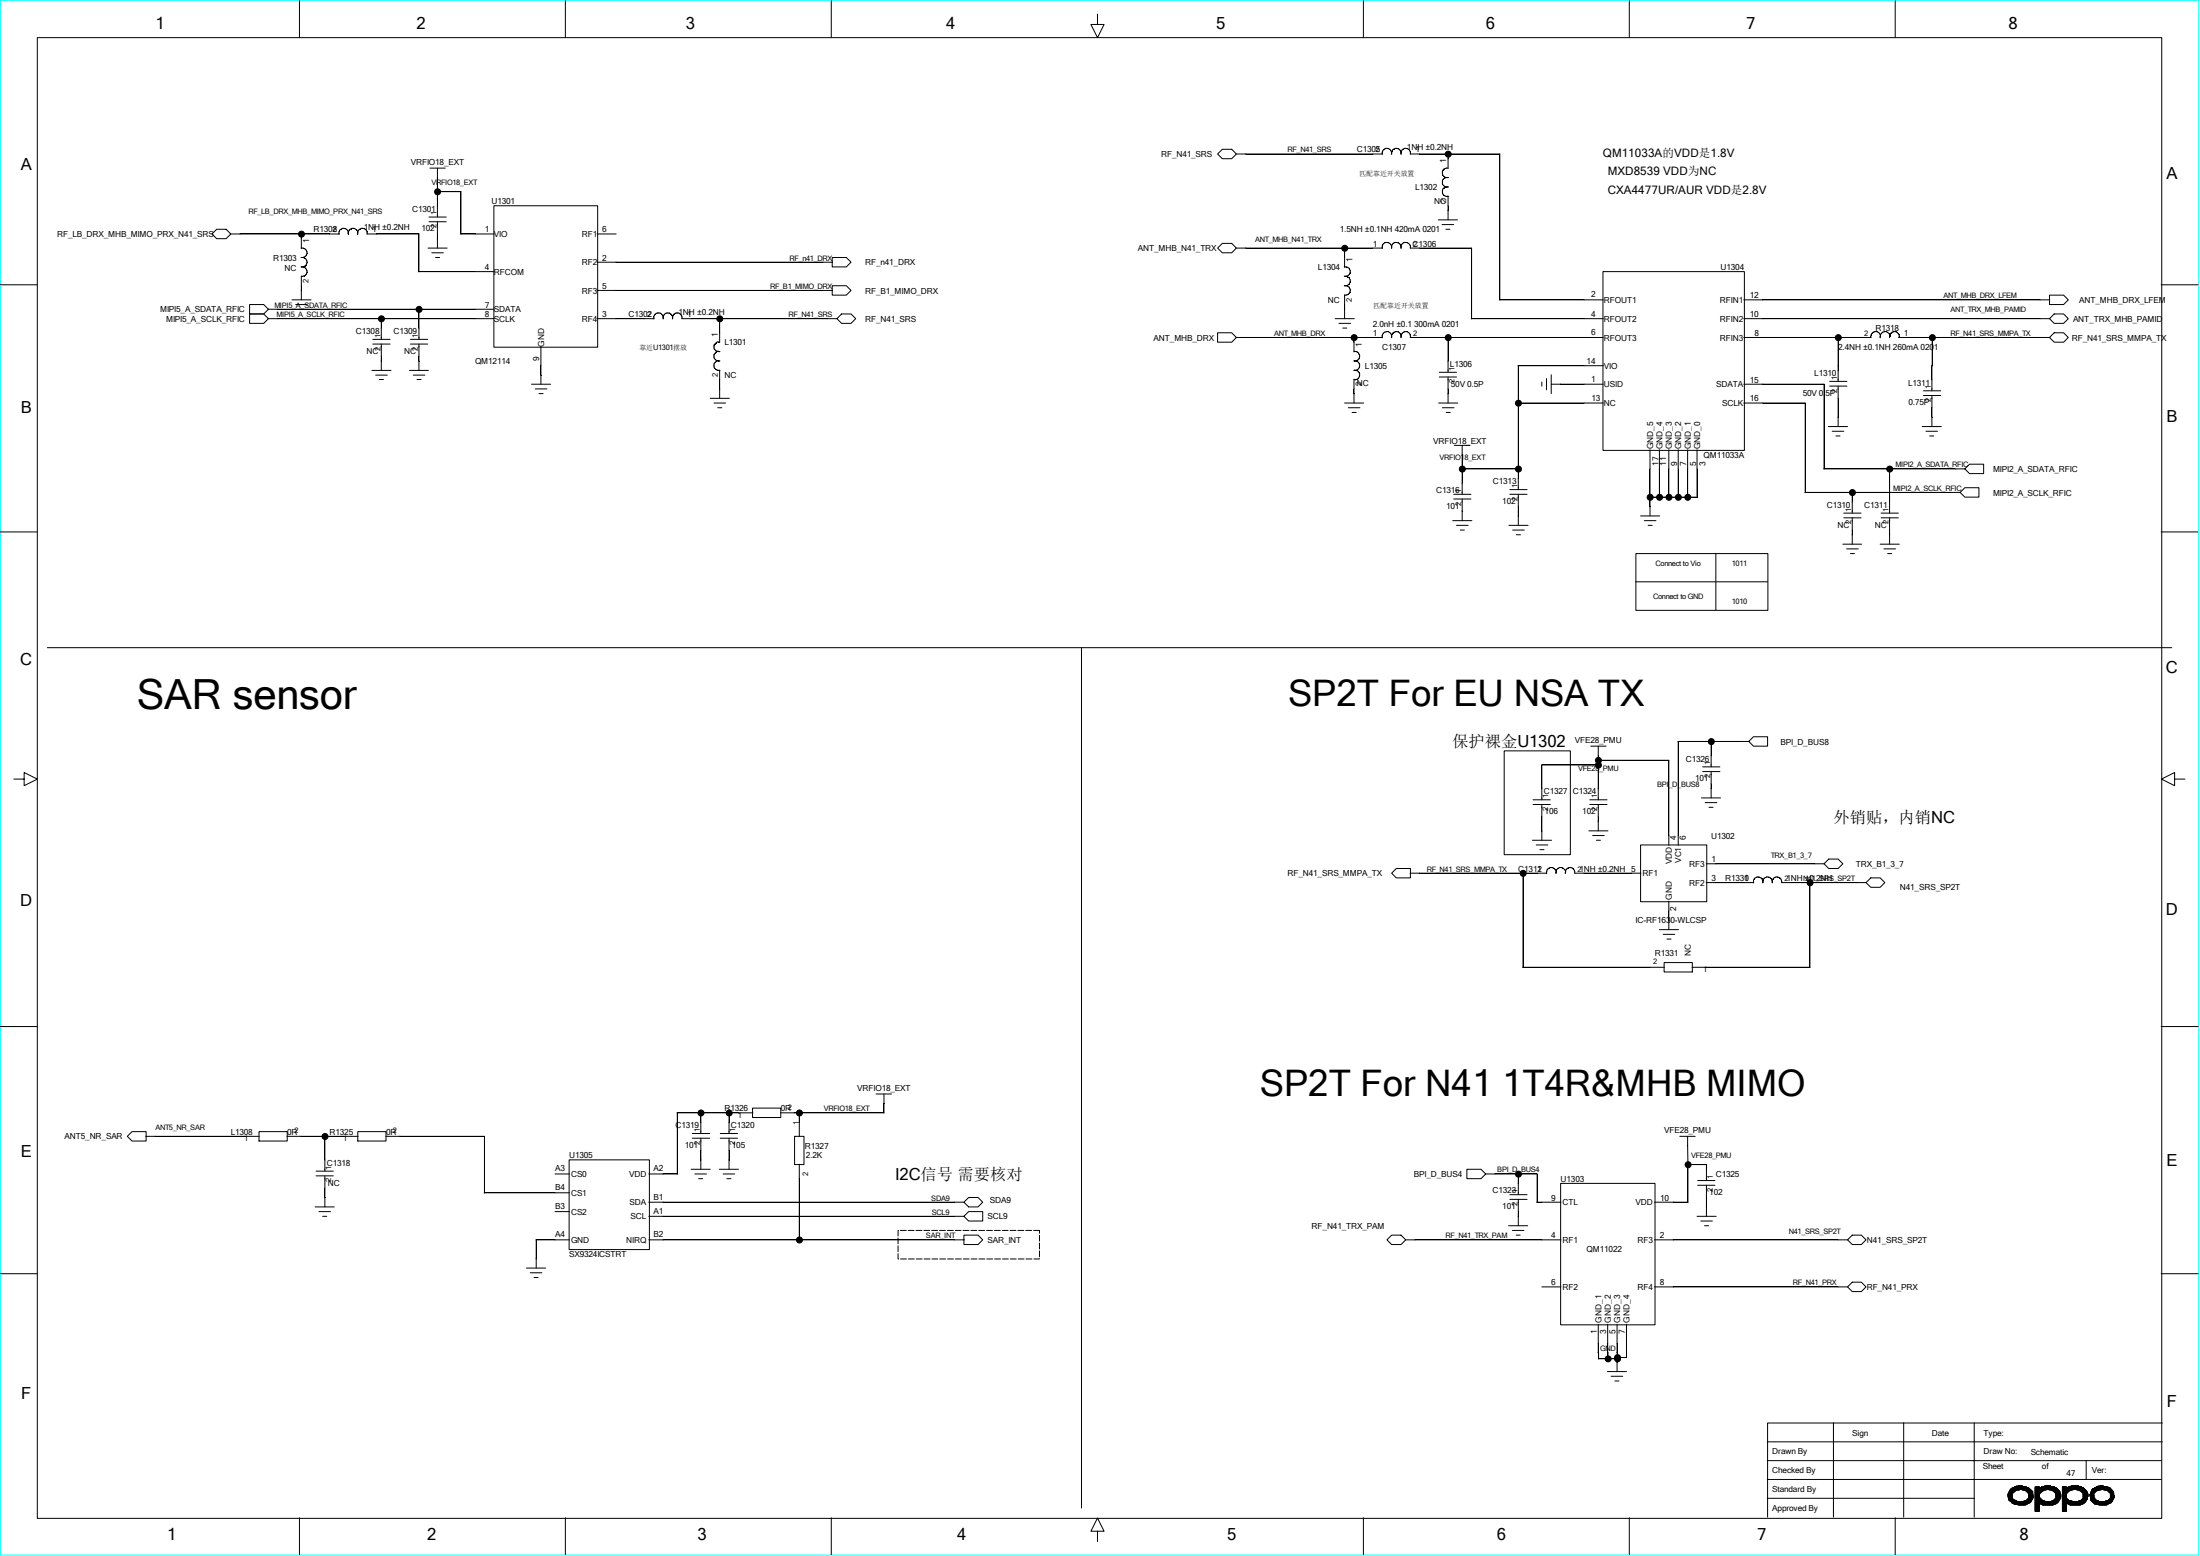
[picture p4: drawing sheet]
<svg xmlns="http://www.w3.org/2000/svg" width="297mm" height="210mm" viewBox="0 0 297 210" stroke-linecap="round" stroke-linejoin="round" font-family="sans-serif">
<path d="M.1 0h296.7v209.9h-296.7z" fill="none" stroke="#0ff" stroke-width=".14"/>
<g fill="none" stroke="#000" stroke-width=".14">
<path d="M5 5.1h286.8v199.8h-286.8zM40.4 .1v5M76.3 .1v5M112.2 .1v5M148.2 1.9v1.4h.9l-.9 1.8-.9-1.8h.9M184.1 .1v5M220 .1v5M255.9 .1v5M0 38.4h5M29.3 30.9h1.2l.7 .7-.7 .6h-1.2l-.7-.6zM31.1 31.6h14.7M40.6 34.8h.3l.4 .1 .1 .4"/>
<path d="M40.6 33.5h.3l.4 .2 .1 .3M40.6 36h.3l.4 .2 .1 .3M40.7 31.6v1.9M40.7 37.3v3.2M40.7 37.3h.2M41.4 34v.2a.64 .64 0 0 1-.5 .6M41.4 35.2v.2a.64 .64 0 0 1-.5 .6M41.4 36.5v.2a.64 .64 0 0 1-.5 .6M46.2 30.8l.4 .1a.62 .62 0 0 1 .4 .5M46.3 30.8a.67 .67 0 0 0-.5 .8M47.5 30.8l.4 .1a.62 .62 0 0 1 .4 .5M47.5 30.8a.65 .65 0 0 0-.5 .8v-.2"/>
<path d="M48.8 30.8l.3 .1a.62 .62 0 0 1 .5 .5M48.8 30.8a.65 .65 0 0 0-.5 .8v-.2M49.5 31.6h7.1v5.1M49.6 31.4v.2M56.5 36.7h10.2M57.8 33.5h2.6M57.9 29.9h2.3M57.9 29.3h2.3M58 22.7h2.1M58.3 34.1h1.6M58.8 34.8h.6M59 25.9h3.2v5.7"/>
<path d="M59.1 22.7v6.6M59.1 29.9v3.6M62.2 31.6h4.5M66.7 27.8h14v19.1h-14zM80.6 31.6h2.6M80.6 39.2h31.8M80.6 35.4h31.8M112.4 38.6h1.9l.6 .6-.6 .6h-1.9zM112.4 34.8h1.9l.6 .6-.6 .6h-1.9zM165 32.9h1.3l.6 .6-.6 .6h-1.3l-.6-.6zM165 20.2h1.3l.6 .6-.6 .6h-1.3l-.6-.6zM166.9 33.5h19.7"/>
<path d="M166.9 20.8h19.7M181.5 36a.72 .72 0 0 1 .8 .5M181.5 37.3a.72 .72 0 0 1 .8 .5M181.5 38.6a.72 .72 0 0 1 .8 .5M181.5 33.5v2.6M181.5 39.8v3.2M181.5 39.8h.2M182.3 36.5v.2a.64 .64 0 0 1-.6 .6M182.3 37.8v.2a.64 .64 0 0 1-.6 .6M182.3 39v.2a.64 .64 0 0 1-.6 .6M187.1 20h.2a.64 .64 0 0 1 .6 .6M187.1 32.7l.4 .1a.62 .62 0 0 1 .4 .5"/>
<path d="M187.1 20l-.3 .2-.2 .3v.3M187.1 32.7a.64 .64 0 0 0-.5 .8M188.3 20h.3a.64 .64 0 0 1 .5 .6M188.3 32.7l.4 .1a.62 .62 0 0 1 .4 .5M188.4 20l-.4 .2-.1 .3v.3M188.4 32.7a.64 .64 0 0 0-.5 .8M189.6 20h.2a.64 .64 0 0 1 .6 .6M189.6 32.7l.4 .1a.62 .62 0 0 1 .4 .5M189.7 20l-.4 .2-.2 .3v.3M189.7 32.7a.64 .64 0 0 0-.6 .8M190.4 33.5h8.3v9.6M190.4 20.8h12.1v19.7"/>
<path d="M190.4 20.6v.2M190.4 33.3v.2M194.2 29.7h2.6M194.7 30.3h1.6M194.7 23.5a.64 .64 0 0 0 .8 .5M194.7 24.7a.64 .64 0 0 0 .8 .5M194.7 26a.64 .64 0 0 0 .8 .5M195.2 30.9h.5M195.2 22.7h.3M195.3 22.7a.62 .62 0 0 0-.6 .4v.4M195.3 24a.62 .62 0 0 0-.6 .4v.4M195.3 25.2a.62 .62 0 0 0-.6 .5v.3"/>
<path d="M195.5 20.8v1.9M195.5 26.5v3.2M216.4 36.7h19.1v24.1h-19.1zM276.7 39.8h1.9l.6 .7-.6 .6h-1.9zM291.8 38.4h5M33.7 42.4h1.9l.6 .6-.6 .6h-1.9zM33.7 41.1h1.9l.6 .6-.6 .7h-1.9zM36.2 41.7h30.5M36.2 43h30.5M39.4 40.5h2.6M39.9 41.1h1.6M50.2 50h2.6"/>
<path d="M50.3 46.4h2.4M50.3 45.8h2.4M50.7 50.6h1.6M51.2 51.2h.6M51.5 43v2.8M51.5 46.4v3.6M55.3 50h2.5M55.4 46.4h2.3M55.4 45.8h2.3M55.8 50.6h1.6M56.3 51.2h.6M56.6 41.7v4.1"/>
<path d="M56.6 46.4v3.6M71.8 51.9h2.5M72.3 52.5h1.5M72.8 53.1h.5M73 46.8v5.1M80.6 43h7.7M88.7 42.2a.68 .68 0 0 1 .8 .6M88.8 42.2a.64 .64 0 0 0-.5 .9M90 42.2a.68 .68 0 0 1 .8 .6M90 42.2a.64 .64 0 0 0-.5 .9M91.3 42.2a.68 .68 0 0 1 .8 .6M91.3 42.2a.64 .64 0 0 0-.5 .9"/>
<path d="M92 43h21M92.1 42.8v.2M95.9 53.8h2.6M96.4 46.9a.67 .67 0 0 0 .8 .6M96.4 48.2a.67 .67 0 0 0 .8 .5M96.4 49.5a.67 .67 0 0 0 .8 .5M96.4 54.4h1.6M96.9 55h.6M97.2 43v3.2M97.2 50v3.8M97.2 46.2h-.4l-.4 .4v.4M97.2 47.5a.6 .6 0 0 0-.8 .3v.5"/>
<path d="M97.2 48.7a.6 .6 0 0 0-.8 .4v.4M113.6 42.4h1.3l.6 .6-.6 .6h-1.3l-.6-.6zM164.4 44.9h1.9l.6 .7-.6 .6h-1.9zM166.9 45.6h19.7M180.3 43h2.5M180.8 43.6h1.5M181.3 44.3h.5M181.5 54.4h2.6M182 55h1.6M182.5 55.7h.6M182.8 45.6v1.9M182.8 51.2v3.2"/>
<path d="M182.8 47.5h.4l.4 .5M183 48.7h-.2a.62 .62 0 0 1 .8 .5M183 50h-.2a.62 .62 0 0 1 .8 .5M183.6 47.9v.2a.64 .64 0 0 1-.6 .6M183.6 49.1a.68 .68 0 0 1-.6 .9M183.6 50.4a.64 .64 0 0 1-.8 .8M187.9 45.3a.65 .65 0 0 0-.8-.5 .65 .65 0 0 0-.5 .8M189.1 45.3a.65 .65 0 0 0-.7-.5 .65 .65 0 0 0-.5 .8M190.4 45.6h26.1M190.4 45.3v.3M190.4 45.3a.65 .65 0 0 0-.8-.5 .65 .65 0 0 0-.5 .8M194.2 54.4h2.6"/>
<path d="M194.3 50.9h2.3M194.3 50.2h2.3M194.7 55h1.6M195.2 55.7h.6M195.5 45.6v4.6M195.5 50.9v3.5M198.6 43h17.9M202.4 40.5h14.1M204.9 54.4h11.6M204.9 49.4h11.6M205 49.4v16.7M208.2 51.6v.5"/>
<path d="M208.8 51.1v1.5M209.4 51.9h7.1M209.4 50.6v2.5M235.4 40.5h41.3M235.4 43h41.3M235.4 51.9h10.9v11.4M235.4 54.4h8.3v12.1M235.4 45.6h17.2M246.8 57.6h2.6M247 52.1h2.3M247 51.5h2.3M247.4 58.2h1.5"/>
<path d="M247.9 58.8h.5M248.2 45.6v5.9M248.2 52.1v5.5M253.8 45.6a.66 .66 0 0 0-.6-.9 .66 .66 0 0 0-.6 .9M255.1 45.6a.66 .66 0 0 0-.7-.9 .66 .66 0 0 0-.6 .9M256.3 45.6h20.4M256.4 45.6a.66 .66 0 0 0-.7-.9 .66 .66 0 0 0-.6 .9M259.5 57.6h2.6M259.7 53.4h2.3M259.7 52.7h2.3M260 58.2h1.6M260.5 58.8h.6"/>
<path d="M260.8 49.4h.1M260.8 49.4v3.3M260.8 53.4v4.2M260.9 45.6v3.8M276.7 45.6l.6-.7h1.3l.6 .7-.6 .6h-1.3zM276.7 43l.6-.6h1.3l.6 .6-.6 .6h-1.3zM0 71.8h5M196.1 70.3h2.6M196.3 66.7h2.3M196.3 67.4h2.3M196.3 60.1h2.1M196.6 70.9h1.6"/>
<path d="M197.1 71.5h.6M197.4 63.3h7.6M197.4 60.1v6.6M197.4 67.4v2.9M203.7 70.9h2.6M203.8 66.7h2.4M203.8 66.1h2.4M204.2 71.5h1.6M204.7 72.2h.6M205 66.7v4.2M220.8 78.5h17.8M220.9 74.7h17.8v7.7h-17.8z"/>
<path d="M221.5 69.6h2.6M222 70.3h1.6M222.5 70.9h.6M222.7 67.1h6.4M222.8 60.7v8.9M224 60.7v6.4M225.3 60.7v6.4M226.6 60.7v6.4M227.8 60.7v6.4M229.1 60.7v6.4M231.6 74.7v7.6M243.7 66.5h21"/>
<path d="M246.2 63.3h19.1M248.8 73.4h2.5M248.9 69.9h2.3M248.9 69.3h2.3M249.3 74.1h1.6M249.8 74.7h.6M250.1 66.5v2.8M250.1 69.9v3.5M253.8 73.4h2.6M254 69.9h2.3M254 69.3h2.3M254.3 74.1h1.6"/>
<path d="M254.8 74.7h.6M255.1 63.3v6M255.1 69.9v3.5M264.6 66.5l.7-.7h1.9v1.3h-1.9zM265.3 63.3l.6-.6h1.9v1.2h-1.9zM291.8 71.8h5M6.4 87.4h286.8M146 87.4v116.1M236.7 99.4h1.9v1.3h-1.9l-.6-.6zM1.9 105.2h1.4v-.9l1.7 .9-1.7 .8v-.8M188.5 117.2h1.9v1.3h-1.9l-.6-.6zM190.4 117.9h18.4"/>
<path d="M203.1 101.3h8.9v14.1h-8.9zM205.6 117.9v12.7M206.9 113.4h2.6M207 108.6h2.3M207 107.9h2.3M207.4 114h1.6M207.9 114.7h.5M208.1 103.3h7.7M208.2 103.3v4.6M208.2 108.6v4.8M209.3 117.1a.67 .67 0 0 1 .8 .8M209.3 117.1l-.2 .1a.61 .61 0 0 0-.3 .7"/>
<path d="M210.5 117.1a.67 .67 0 0 1 .8 .8M210.6 117.1l-.2 .1a.61 .61 0 0 0-.3 .7M211.8 117.1a.67 .67 0 0 1 .8 .6M211.8 117.1l-.1 .1a.61 .61 0 0 0-.4 .7M212.6 117.9h8.9M212.6 117.6v.3M214.5 112.1h2.6M214.6 108.6h2.4M214.6 107.9h2.4M214.8 100.7h2M215 112.8h1.6M215.5 113.4h.6"/>
<path d="M215.7 102.6h9.6v11.5M215.8 100.7v7.2M215.8 108.6v3.5M221.5 114h8.9v7.7h-8.9zM226.5 100.1h9.6M226.6 100.1v14M229.7 107.7h2.6M229.9 104.1h2.3M229.9 103.5h2.3M230.2 108.3h1.6M230.3 119.1h6.5M230.3 116.6h16"/>
<path d="M230.7 109h.6M231 100.1v3.4M231 104.1v3.6M237.2 118.4h.2a.64 .64 0 0 1 .6 .6M237.2 118.4a.67 .67 0 0 0-.5 .8M238.5 118.4h.2a.64 .64 0 0 1 .6 .6M238.5 118.4a.67 .67 0 0 0-.5 .8M239.7 118.4h.2a.64 .64 0 0 1 .6 .6M239.8 118.4a.67 .67 0 0 0-.5 .8M240.5 119.1h11.5M240.5 118.9v.2M244.3 119.1v11.5"/>
<path d="M246.9 116h1.3l.6 .6-.6 .6h-1.3l-.6-.6zM251.9 119.1l.7-.6h1.2l.7 .6-.7 .7h-1.2zM293.6 105.2v-.9l-1.8 .9 1.8 .8v-.8h1.4M0 138.6h5M205.6 130.6h19.1M224 125.5h2.6M224.5 126.1h1.6M224.7 129.9h3.8v1.3h-3.8zM225 126.7h.6M225.3 121.6v3.9M228.4 130.6h15.9M291.8 138.6h5"/>
<path d="M17.2 153.4l.6-.7h1.9v1.3h-1.9zM19.7 153.4h15.3M35 152.7h3.8v1.3h-3.8zM38.7 153.4h9.6M42.7 158.7h2.3M42.7 158.1h2.3M43.9 153.4v4.7M43.9 158.7v4.2M48.3 152.7h3.8v1.3h-3.8zM52.1 153.4h13.3v7.6M74.9 158.5h2M76.8 156.5h10.9v12.2h-10.9z"/>
<path d="M87.6 158.5h3.8M91.4 150.2h10.2M91.4 150.2v8.3M93.3 157.8h2.6M93.5 153.6h2.3M93.5 153h2.3M93.8 158.5h1.6M94.3 159.1h.6M94.6 150.2v2.8M94.6 153.6v4.2M97.1 157.8h2.6M97.2 153.6h2.4"/>
<path d="M97.2 153h2.4M97.6 158.5h1.6M98.1 159.1h.6M98.4 150.2v2.8M98.4 153.6v4.2M101.6 149.6h3.8v1.2h-3.8zM105.4 150.2h13.9M107.3 153.4h1.2v3.8h-1.2zM107.9 150.2v3.2M107.9 157.1v10.3M118.3 147.7h2.1M119.3 147.7v2.5"/>
<path d="M198 157.8h1.9l.7 .7-.7 .6h-1.9zM200.5 158.5h7v3.8M205 158.5v2.7M210.7 159.7h12.7v19.1h-12.7zM226.8 153.4h2.1M227.8 153.4v3.8h2.6v2.1M227.8 154.6l.1 7.7M229.2 160h2.3M229.2 159.3h2.3M230.4 160v4.2M0 171.9h5M42.5 162.9h2.6"/>
<path d="M43.1 163.5h1.5M43.6 164.2h.5M65.4 161h11.5M71.1 171.2h2.6M71.6 171.8h1.6M72.1 172.4h.5M72.3 167.3h4.6M72.4 167.3v3.9M74.9 163.5h2M87.6 162.3h42.6M87.6 164.2h42.6M87.6 167.3h42.6"/>
<path d="M130.1 164.2l.7-.7h1.9v1.3h-1.9zM130.1 166.7h1.9l.7 .6-.7 .7h-1.9zM130.8 161.6h1.2l.7 .7-.7 .6h-1.2l-.7-.6zM187.2 167.3l.7-.6h1.2l.7 .6-.7 .7h-1.2zM189.7 167.3h21M203.7 165.4h2.5M203.8 161.9h2.4M203.8 161.2h2.4M204.2 166.1h1.5M204.7 166.7h.5M205 161.9v3.5M207.5 162.3h3.2"/>
<path d="M208.2 173.7h2.5M215.8 178.7v3.9M217 178.7v3.9M218.3 178.7v3.9M219.6 178.7v4.6M223.4 162.3h4.5M223.4 167.3h26.1M223.4 173.7h26.1M229.1 164.2h2.6M229.6 164.8h1.6M230.1 165.4h.6M249.4 173.7l.7-.6h1.2l.6 .6-.6 .6h-1.2z"/>
<path d="M249.4 167.3l.7-.6h1.2l.6 .6-.6 .7h-1.2zM291.8 171.9h5M215.7 182.6h.1v.8M215.8 183.4h2.6M217 185.1h2.6M217 182.6h.1v.8M217.5 185.8h1.6M218 186.4h.6M218.3 182.6h.1v1.3M218.3 183.9h.1M218.3 183.8v1.3M218.3 183.2h1.3"/>
<path d="M238.6 194.6h53.3M238.6 199.7h53.2M238.6 197.1h53.2M247.5 192v12.8M257 192v12.8M266.5 192v12.8M281.6 197.1v2.6M291.9 192.1h-53.3v12.7M40.4 204.9v4.9M76.3 204.9v4.9M112.2 204.9v4.9M148.2 206.7h.9l-.9-1.8-.9 1.8h.9v1.4"/>
<path d="M184.1 204.9v4.9M220 204.9v4.9M238.6 202.2h27.9M255.9 204.9v4.9M271.1 201.6h.6M271.1 201.7h.5M271.1 201.8h.5M271.1 202h.5M271.1 202.1h.5M271.2 202.2h.4M271.2 201.3h.8M271.2 202.4h.7"/>
<path d="M271.2 202.5h.8M271.2 201.5v1M271.2 201.4v.8M271.3 202.6h.8M271.4 201.2v1.4h.6v.4v-.6M271.4 201.2v1.3M271.4 201h2.5M271.5 201v1.6v-1.5v.1M271.5 202.2v.4h.7M271.5 201a2.22 2.22 0 0 1 2.9 .3l.1 .8a1.54 1.54 0 0 1-1.7 1l-.9-.1-.7-.5-.1-.8zM271.6 201.6l.5-.4 .7-.2 .7 .2 .4 .4v.6a1.54 1.54 0 0 1-2.3 0zM271.6 200.9v1.8"/>
<path d="M271.6 200.8h2.2M271.7 200.8v.7M271.7 202.3v.6M271.9 202.5v.5h1.9M271.9 200.8v.7h-.7M272 200.7v.5M272 200.7h1.4M272.1 200.7v.5h-.8M272.1 202.6v.4M272.2 200.7v.4M272.2 202.6v.4M272.2 200.6h.8"/>
<path d="M272.4 200.7v.4M272.4 202.7v.4M272.5 203.1h1M272.5 200.5v.6M272.5 202.7v.4M272.6 200.5v.6h-1.3M272.6 202.7v.4M272.8 200.5v.5M272.8 202.7v.4M272.9 200.5v.5M272.9 202.7v.4M273 200.5v.6h1.2"/>
<path d="M273 202.7v.4M273.1 200.7v.4M273.1 202.7v.4M273.3 200.7v.4M273.3 202.6v.5M273.3 202.6h1M273.4 200.7v.4M273.4 202.6v.5M273.4 201.2h.9M273.5 202.6v.4v-.4M273.5 200.7v.5M273.6 201.3h.8"/>
<path d="M273.6 200.8v.5M273.6 202.4v.6h-1.5M273.7 201.5h.7M273.8 200.8v.7M273.8 202.3v.6M273.9 202.2h.5M273.9 201.6h.5M273.9 201.7h.5M273.9 201.8h.6M273.9 202h.6M273.9 202.1h.6M273.9 200.8v.8"/>
<path d="M273.9 202.2v.7M274 200.9v2h-2.4M274.2 201v1.7h-2.6M274.3 201.2v1.3h-.7M274.4 201.3v1.1h-.7M274.7 202.2h.7M274.7 201h3M274.7 201.2h1.2M274.7 201.6h.6M274.7 201.7h.6M274.7 201.8h.6M274.7 202h.6"/>
<path d="M274.7 202.1h.6M274.7 202.4h.8M274.7 202.5h1M274.7 202.6h1.1M274.7 203h.6M274.7 203.1h.6M274.7 200.8h2.9M274.7 200.7h.6M274.7 203.2h.6M274.7 203.4h.6M274.7 203.5h.6M274.7 203.6h.6"/>
<path d="M274.7 203.8h.6M274.7 203.9h.6M274.8 200.7h.5v.3v-.2l.9-.2h.6l.3 .1a1.21 1.21 0 0 1 1 .9 1.21 1.21 0 0 1-.4 1.3 2.25 2.25 0 0 1-1.4 .2 .83 .83 0 0 1-.9-.2h-.1v1.1h-.5zM274.8 200.7v3.3M274.9 200.7v3.3M275 200.7v3.3M275.2 200.7v3.3M275.3 200.7v3.3h-.6M275.3 201.6l.5-.4 .6-.2 .8 .2 .4 .4v.6a1.54 1.54 0 0 1-2.3 0zM275.4 200.8v.8M275.4 202.2v.7M275.5 203h2.1"/>
<path d="M275.5 200.8v.7h-.8M275.5 202.3v.7M275.6 200.7h1.7M275.7 200.7v.6h-1M275.7 202.4v.6M275.8 200.7v.5M275.8 202.6v.5M275.9 200.7v.4M275.9 202.6v.5M276.1 200.5v.6M276.1 202.6v.5M276.1 200.6h.7"/>
<path d="M276.2 200.5v.6h-1.5M276.2 202.7v.4M276.3 200.5v.6M276.3 202.7v.4M276.4 200.5v.5M276.4 202.7v.4M276.6 200.5v.6M276.6 202.7v.4M276.6 201.1h1.2M276.7 200.5v.6M276.7 202.7v.4M276.8 200.5v.6"/>
<path d="M276.8 202.7v.4M276.9 200.7v.4M276.9 202.6v.5M277 201.2h1M277 202.6h.8M277.1 200.7v.4M277.1 202.6v.5M277.2 200.7v.5M277.2 202.6v.5h-1.4M277.3 201.3h.8M277.3 202.5h.7M277.3 200.7v.6"/>
<path d="M277.3 202.4v.6M277.4 201.5h.7M277.5 200.8v.7M277.5 202.3v.7M277.5 202.2h.7M277.5 201.6h.6M277.5 201.7h.7M277.5 201.8h.7M277.5 202.1h.7M277.6 200.8v.8M277.6 202.2v.7M277.7 200.9v2h-3"/>
<path d="M277.8 201v1.7h-3.1M278 201.2v1.4M278.1 201.3v1.1h-.7M278.2 201.8v.2h-.7M278.4 202.2h.6M278.4 201h3M278.4 201.2h1.1M278.4 201.6h.6M278.4 201.7h.6M278.4 201.8h.6M278.4 202h.6M278.4 202.1h.6"/>
<path d="M278.4 202.4h.7M278.4 202.5h.8M278.4 202.6h1.1M278.4 203h.6M278.4 203.1h.6M278.4 200.8h2.9M278.4 200.7h.6M278.4 203.2h.6M278.4 203.4h.6M278.4 203.5h.6M278.4 203.6h.6M278.4 203.8h.6"/>
<path d="M278.4 203.9h.6M278.5 200.7h.5v.3v-.2h.1a2.02 2.02 0 0 1 2.4 .3l.1 .2a.49 .49 0 0 1 .2 .8 1.18 1.18 0 0 1-1.6 1h-.2a.83 .83 0 0 1-.9-.2h-.1v1.1h-.5zM278.5 200.7v3.3M278.6 200.7v3.3M278.7 200.7v3.3M278.8 200.7v3.3M279 200.7v3.3h-.6M279.1 200.8v.7h-.7M279.1 202.3v.6M279.2 203h2.1M279.2 200.7v.6h-.8M279.2 202.4v.6"/>
<path d="M279.3 200.7h1.7M279.4 200.7v.5M279.4 202.6v.4M279.4 201.2l.7-.2 .8 .2 .4 .4v.6a1.54 1.54 0 0 1-2.3 0v-.6zM279.5 200.7v.4M279.5 202.6v.5M279.6 200.5v.6M279.6 202.6v.5M279.7 200.5v.6h-1.3M279.7 202.6v.5M279.9 200.5v.6M279.9 202.7v.4"/>
<path d="M280 200.5v.5M280 202.7v.4M280.1 200.5v.5M280.1 202.7v.4M280.2 200.5v.5M280.2 202.7v.4M280.3 201.1h1.2M280.4 200.5v.6M280.4 202.7v.4M280.5 200.5v.6M280.5 202.7v.4M280.6 200.5v.6"/>
<path d="M280.6 202.6v.5M280.7 201.2h.9M280.8 200.7v.4M280.8 202.6v.5M280.8 202.6h.7M280.9 200.7v.5M280.9 202.6v.5h-1.5M281 201.3h.8M281 202.5h.6M281 200.7v.6M281 202.4v.6M281.1 201.5h.7"/>
<path d="M281.1 200.8v.7M281.1 202.3v.7M281.2 202.2h.6M281.2 201.6h.7M281.2 201.7h.7M281.2 201.8h.7M281.2 202h.7M281.2 202.1h.6M281.3 200.8v2.1M281.4 200.9v2h-3M281.5 201v1.7h-3.1M281.6 201.2v1.4"/>
<path d="M281.8 201.3v1.1h-.7M282.1 201.7h.6M282.2 201.8h.5M282.2 202h.5M282.2 202.2h.5M282.2 201.6h.5M282.2 202.4h.6M282.3 201.3v1.2h.7M282.3 202.1h.4M282.4 201.2h.8M282.4 202.6h.8M282.4 201v1.6"/>
<path d="M282.5 201h2.4M282.5 200.9v1.8M282.5 201a2.06 2.06 0 0 1 2.8 .3l.2 .8-.4 .6-.8 .4-1.5-.1-.5-.5-.1-.8zM282.6 202.9h2.4M282.7 200.9v2M282.7 200.8h2.1M282.8 200.8v.7h-.6M282.8 202.2v.8M282.9 200.8v.5h-.5M282.9 202.3v.7M283 200.7h1.3M283 201.2l.8-.2 .8 .2 .3 .4v.6a1.54 1.54 0 0 1-2.2 0v-.6z"/>
<path d="M283 200.7v.5M283 202.4v.6M283.2 200.7v.4M283.2 202.6v.4M283.3 200.6h.6M283.3 200.7v.4M283.3 202.6v.5M283.4 200.7v.4M283.4 202.7v.4M283.5 200.5v.6h-1M283.5 202.7v.4M283.7 200.5v.6"/>
<path d="M283.7 202.7v.4M283.8 200.5v.5M283.8 202.7v.4M283.9 200.5v.6M283.9 202.7v.4M284 201.1h1.1M284.1 200.7v.4M284.1 202.7v.4M284.2 200.7v.4M284.2 202.7v.4M284.3 200.7v.4M284.3 202.6v.5"/>
<path d="M284.4 200.7v.4M284.4 202.6v.5h-1M284.5 201.2h.7M284.6 200.7v.5M284.6 202.6v.4h-1.9M284.6 201.3h.7M284.6 202.5h.6M284.7 200.8v.5M284.7 202.4v.6M284.8 201.5h.5M284.8 200.8v.7M284.8 202.3v.6"/>
<path d="M284.9 202.2h.4M284.9 201.6h.4M284.9 201.7h.4M284.9 201.8h.6M284.9 202h.6M284.9 202.1h.6M284.9 200.9v2M285.1 201v1.7h-2.6M285.2 201.2v1.4h-.9M285.3 201.3v1.1h-.5"/>
<circle cx="40.7" cy="31.6" r=".4"/>
<circle cx="59.1" cy="25.9" r=".4"/>
<circle cx="181.5" cy="33.5" r=".4"/>
<circle cx="195.5" cy="20.8" r=".4"/>
<circle cx="51.5" cy="43" r=".4"/>
<circle cx="56.6" cy="41.8" r=".4"/>
<circle cx="97.2" cy="43" r=".4"/>
<circle cx="182.8" cy="45.6" r=".4"/>
<circle cx="195.5" cy="45.6" r=".4"/>
<circle cx="205" cy="54.4" r=".4"/>
<circle cx="248.2" cy="45.6" r=".4"/>
<circle cx="260.9" cy="45.6" r=".4"/>
<circle cx="197.4" cy="63.3" r=".4"/>
<circle cx="205" cy="63.3" r=".4"/>
<circle cx="222.8" cy="67.1" r=".4"/>
<circle cx="224" cy="67.1" r=".4"/>
<circle cx="225.3" cy="67.1" r=".4"/>
<circle cx="226.6" cy="67.1" r=".4"/>
<circle cx="227.9" cy="67.1" r=".4"/>
<circle cx="250.1" cy="66.5" r=".4"/>
<circle cx="255.1" cy="63.3" r=".4"/>
<circle cx="205.6" cy="117.9" r=".4"/>
<circle cx="215.8" cy="102.6" r=".4"/>
<circle cx="215.8" cy="103.3" r=".4"/>
<circle cx="231" cy="100.1" r=".4"/>
<circle cx="244.4" cy="119.1" r=".4"/>
<circle cx="43.9" cy="153.4" r=".4"/>
<circle cx="94.6" cy="150.2" r=".4"/>
<circle cx="98.4" cy="150.2" r=".4"/>
<circle cx="107.9" cy="150.2" r=".4"/>
<circle cx="205" cy="158.5" r=".4"/>
<circle cx="227.9" cy="157.2" r=".4"/>
<circle cx="107.9" cy="167.4" r=".4"/>
<circle cx="217.1" cy="183.4" r=".4"/>
<circle cx="218.4" cy="183.2" r=".4"/>
<circle cx="218.4" cy="183.4" r=".4"/>
</g>
<g fill="#000">
<path d="M40.7 38.6v.6z" fill-rule="evenodd"/>
<path d="M40.7 31.6v.6z" fill-rule="evenodd"/>
<path d="M59.1 31.6v.6z" fill-rule="evenodd"/>
<path d="M59.1 25.9v1.9z" fill-rule="evenodd"/>
<path d="M59.1 24v1.9z" fill-rule="evenodd"/>
<path d="M62.2 31.6h1.9z" fill-rule="evenodd"/>
<path d="M181.5 33.5v1.3z" fill-rule="evenodd"/>
<path d="M195.5 27.8v.6z" fill-rule="evenodd"/>
<path d="M195.5 20.8v.6z" fill-rule="evenodd"/>
<path d="M51.5 48.1v.6z" fill-rule="evenodd"/>
<path d="M51.5 43v1.3z" fill-rule="evenodd"/>
<path d="M56.6 48.1v.6z" fill-rule="evenodd"/>
<path d="M73 49.4v1.2z" fill-rule="evenodd"/>
<path d="M97.2 51.2v1.3z" fill-rule="evenodd"/>
<path d="M97.2 43v1.9z" fill-rule="evenodd"/>
<path d="M181.5 41.1v.6z" fill-rule="evenodd"/>
<path d="M182.8 52.5v.6z" fill-rule="evenodd"/>
<path d="M182.8 45.6v.6z" fill-rule="evenodd"/>
<path d="M195.5 52.5v.6z" fill-rule="evenodd"/>
<path d="M248.2 49.4v.6z" fill-rule="evenodd"/>
<path d="M260.8 55v1.3z" fill-rule="evenodd"/>
<path d="M260.8 49.4v1.8z" fill-rule="evenodd"/>
<path d="M197.4 63.3v1.9z" fill-rule="evenodd"/>
<path d="M197.4 61.4v1.9z" fill-rule="evenodd"/>
<path d="M205 68.4v1.2z" fill-rule="evenodd"/>
<path d="M205 63.3v1.3z" fill-rule="evenodd"/>
<path d="M222.8 67.1v1.3z" fill-rule="evenodd"/>
<path d="M222.8 67.1h1.2z" fill-rule="evenodd"/>
<path d="M224 67.1h1.3z" fill-rule="evenodd"/>
<path d="M225.3 67.1h1.3z" fill-rule="evenodd"/>
<path d="M226.6 67.1h1.2z" fill-rule="evenodd"/>
<path d="M227.8 67.1h1.3z" fill-rule="evenodd"/>
<path d="M250.1 71.5v.7z" fill-rule="evenodd"/>
<path d="M250.1 66.5v1.2z" fill-rule="evenodd"/>
<path d="M255.1 71.5v.7z" fill-rule="evenodd"/>
<path d="M205.6 117.9h1.9z" fill-rule="evenodd"/>
<path d="M208.2 110.2v1.9z" fill-rule="evenodd"/>
<path d="M215.8 110.2v.7z" fill-rule="evenodd"/>
<path d="M215.8 102.6v.7z" fill-rule="evenodd"/>
<path d="M215.8 102v.6z" fill-rule="evenodd"/>
<path d="M231 105.8v.6z" fill-rule="evenodd"/>
<path d="M231 100.1v1.9z" fill-rule="evenodd"/>
<path d="M225.3 122.9v1.3z" fill-rule="evenodd"/>
<path d="M89.5 158.5h1.9z" fill-rule="evenodd"/>
<path d="M94.6 155.3v1.2z" fill-rule="evenodd"/>
<path d="M94.6 150.2v1.3z" fill-rule="evenodd"/>
<path d="M98.4 155.3v1.2z" fill-rule="evenodd"/>
<path d="M98.4 150.2v1.3z" fill-rule="evenodd"/>
<path d="M98.4 150.2h1.3z" fill-rule="evenodd"/>
<path d="M107.9 150.2v1.3z" fill-rule="evenodd"/>
<path d="M107.3 150.2h.6z" fill-rule="evenodd"/>
<path d="M119.3 148.9v1.3z" fill-rule="evenodd"/>
<path d="M205 158.5v1.2z" fill-rule="evenodd"/>
<path d="M230.4 157.2v.6z" fill-rule="evenodd"/>
<path d="M43.9 160.4v1.2z" fill-rule="evenodd"/>
<path d="M205 163.5v.7z" fill-rule="evenodd"/>
<path d="M207.5 162.3h.7z" fill-rule="evenodd"/>
<path d="M225.9 162.3h2z" fill-rule="evenodd"/>
<path d="M230.4 161.6v1.3z" fill-rule="evenodd"/>
<path d="M215.8 181.3v1.3z" fill-rule="evenodd"/>
<path d="M215.8 182.6v.8z" fill-rule="evenodd"/>
<path d="M217 181.3v1.3z" fill-rule="evenodd"/>
<path d="M215.8 183.4h1.3z" fill-rule="evenodd"/>
<path d="M217.1 182.6v.8z" fill-rule="evenodd"/>
<path d="M218.3 181.3v1.3z" fill-rule="evenodd"/>
<path d="M218.4 183.2v.2z" fill-rule="evenodd"/>
<path d="M218.4 183.4v.5z" fill-rule="evenodd"/>
<path d="M217.1 183.4h1.3z" fill-rule="evenodd"/>
<path d="M218.4 182.6v.6z" fill-rule="evenodd"/>
<path d="M218.4 183.2h1.2z" fill-rule="evenodd"/>
<path d="M219.6 181.3v1.9z" fill-rule="evenodd"/>
<circle cx="40.7" cy="31.6" r=".41"/>
<circle cx="59.1" cy="25.9" r=".41"/>
<circle cx="181.5" cy="33.5" r=".41"/>
<circle cx="195.5" cy="20.8" r=".41"/>
<circle cx="51.5" cy="43" r=".41"/>
<circle cx="56.6" cy="41.8" r=".41"/>
<circle cx="97.2" cy="43" r=".41"/>
<circle cx="182.8" cy="45.6" r=".41"/>
<circle cx="195.5" cy="45.6" r=".41"/>
<circle cx="205" cy="54.4" r=".41"/>
<circle cx="248.2" cy="45.6" r=".41"/>
<circle cx="260.9" cy="45.6" r=".41"/>
<circle cx="197.4" cy="63.3" r=".41"/>
<circle cx="205" cy="63.3" r=".41"/>
<circle cx="222.8" cy="67.1" r=".41"/>
<circle cx="224" cy="67.1" r=".41"/>
<circle cx="225.3" cy="67.1" r=".41"/>
<circle cx="226.6" cy="67.1" r=".41"/>
<circle cx="227.9" cy="67.1" r=".41"/>
<circle cx="250.1" cy="66.5" r=".41"/>
<circle cx="255.1" cy="63.3" r=".41"/>
<circle cx="205.6" cy="117.9" r=".41"/>
<circle cx="215.8" cy="102.6" r=".41"/>
<circle cx="215.8" cy="103.3" r=".41"/>
<circle cx="231" cy="100.1" r=".41"/>
<circle cx="244.4" cy="119.1" r=".41"/>
<circle cx="43.9" cy="153.4" r=".41"/>
<circle cx="94.6" cy="150.2" r=".41"/>
<circle cx="98.4" cy="150.2" r=".41"/>
<circle cx="107.9" cy="150.2" r=".41"/>
<circle cx="205" cy="158.5" r=".41"/>
<circle cx="227.9" cy="157.2" r=".41"/>
<circle cx="107.9" cy="167.4" r=".41"/>
<circle cx="217.1" cy="183.4" r=".41"/>
<circle cx="218.4" cy="183.2" r=".41"/>
<circle cx="218.4" cy="183.4" r=".41"/>
</g>
<path d="M121.2 166.1h19.1v3.8h-19.1z" fill="none" stroke="#000" stroke-width=".14" stroke-dasharray=".8 .3"/>
<text font-size="5.6" x="18.5" y="95.7">SAR sensor</text>
<g font-size="4.9">
<text x="173.9" y="95.3">SP2T For EU NSA TX</text>
<text x="170.1" y="147.9">SP2T For N41 1T4R&amp;MHB MIMO</text>
</g>
<g font-size="2.2">
<text x="21" y="3.9">1</text>
<text x="56.2" y="3.9">2</text>
<text x="92.6" y="3.9">3</text>
<text x="127.7" y="3.9">4</text>
<text x="164.2" y="3.9">5</text>
<text x="200.6" y="3.9">6</text>
<text x="235.8" y="3.9">7</text>
<text x="271.1" y="3.9">8</text>
<text x="2.8" y="22.9">A</text>
<text x="292.5" y="24.1">A</text>
<text x="2.8" y="55.8">B</text>
<text x="292.5" y="57">B</text>
<text x="2.7" y="89.7">C</text>
<text x="292.4" y="90.8">C</text>
<text x="196" y="100.9">保护裸金U1302</text>
<text x="247.5" y="111">外销贴，内销NC</text>
<text x="2.7" y="122.3">D</text>
<text x="292.4" y="123.5">D</text>
<text x="2.8" y="156.2">E</text>
<text x="120.9" y="159.3">I2C信号 需要核对</text>
<text x="292.5" y="157.4">E</text>
<text x="2.8" y="188.8">F</text>
<text x="292.5" y="189.9">F</text>
<text x="22.6" y="207.9">1</text>
<text x="57.7" y="207.9">2</text>
<text x="94.1" y="207.9">3</text>
<text x="129.2" y="207.9">4</text>
<text x="165.7" y="207.9">5</text>
<text x="202.1" y="207.9">6</text>
<text x="237.2" y="207.9">7</text>
<text x="272.6" y="207.9">8</text>
</g>
<g font-size="1.6">
<text x="216.4" y="21.1">QM11033A的VDD是1.8V</text>
<text x="217" y="23.7">MXD8539 VDD为NC</text>
<text x="217" y="26.2">CXA4477UR/AUR VDD是2.8V</text>
</g>
<g font-size="1.1">
<text x="55.5" y="22.2">VRFIO18_EXT</text>
<text x="156.8" y="21.2">RF_N41_SRS</text>
<text x="183.2" y="20.5">C1305</text>
<text x="189.9" y="20.2">1NH ±0.2NH</text>
<text x="191.1" y="20.6">1</text>
<text x="195.2" y="22.1" transform="rotate(-90 195.2 22.1)">1</text>
<text x="55.6" y="28.6">C1301</text>
<text x="66.3" y="27.6">U1301</text>
<text x="191.1" y="25.7">L1302</text>
<text x="193.6" y="27.5">NC</text>
<text x="7.7" y="32">RF_LB_DRX_MHB_MIMO_PRX_N41_SRS</text>
<text x="36.9" y="35.2">R1303</text>
<text x="41.7" y="32.9" transform="rotate(-90 41.7 32.9)">1</text>
<text x="42.3" y="31.3">R1308</text>
<text x="49.1" y="31">1NH ±0.2NH</text>
<text x="50.2" y="31.4">1</text>
<text x="56.9" y="31.2">102</text>
<text x="65.4" y="31.4">1</text>
<text x="66.7" y="32">VIO</text>
<text x="78.6" y="35.8">RF2</text>
<text x="78.6" y="32">RF1</text>
<text x="81.3" y="31.4">6</text>
<text x="81.3" y="35.2">2</text>
<text x="116.8" y="35.8">RF_n41_DRX</text>
<text x="153.6" y="33.9">ANT_MHB_N41_TRX</text>
<text x="180.9" y="31.4">1.5NH ±0.1NH 420mA 0201</text>
<text x="182.6" y="35.4" transform="rotate(-90 182.6 35.4)">1</text>
<text x="185.3" y="33.3">1</text>
<text x="190.7" y="33.3">C1306</text>
<text x="38.4" y="36.6">NC</text>
<text x="65.4" y="36.4">4</text>
<text x="65.4" y="41.5">7</text>
<text x="66.7" y="37.1">RFCOM</text>
<text x="78.6" y="39.6">RF3</text>
<text x="81.3" y="39">5</text>
<text x="116.8" y="39.6">RF_B1_MIMO_DRX</text>
<text x="177.9" y="36.4">L1304</text>
<text x="179.3" y="40.9">NC</text>
<text x="214.8" y="40.1">2</text>
<text x="216.5" y="40.9">RFOUT1</text>
<text x="232.2" y="40.9">RFIN1</text>
<text x="232.3" y="36.4">U1304</text>
<text x="236.2" y="40.3">12</text>
<text x="280.7" y="40.9">ANT_MHB_DRX_LFEM</text>
<text x="21.6" y="42.2">MIPI5_A_SDATA_RFIC</text>
<text x="22.4" y="43.4">MIPI5_A_SCLK_RFIC</text>
<text x="48" y="45.1">C1308</text>
<text x="49.5" y="47.8">NC</text>
<text x="53.1" y="45.1">C1309</text>
<text x="54.6" y="47.8">NC</text>
<text x="65.4" y="42.8">8</text>
<text x="66.7" y="42.2">SDATA</text>
<text x="66.7" y="43.4">SCLK</text>
<text x="73.4" y="46.8" transform="rotate(-90 73.4 46.8)">GND</text>
<text x="78.6" y="43.4">RF4</text>
<text x="81.3" y="42.8">3</text>
<text x="84.8" y="42.8">C1302</text>
<text x="91.6" y="42.5">1NH ±0.2NH</text>
<text x="92.8" y="42.8">1</text>
<text x="96.9" y="45.5" transform="rotate(-90 96.9 45.5)">1</text>
<text x="97.8" y="46.6">L1301</text>
<text x="116.8" y="43.4">RF_N41_SRS</text>
<text x="155.7" y="46">ANT_MHB_DRX</text>
<text x="183.9" y="46.8" transform="rotate(-90 183.9 46.8)">1</text>
<text x="185.3" y="45.3">1</text>
<text x="185.3" y="44.1">2.0nH ±0.1 300mA 0201</text>
<text x="186.6" y="47.2">C1307</text>
<text x="214.8" y="42.8">4</text>
<text x="214.8" y="45.2">6</text>
<text x="216.5" y="43.4">RFOUT2</text>
<text x="216.5" y="46">RFOUT3</text>
<text x="232.2" y="43.4">RFIN2</text>
<text x="232.2" y="46">RFIN3</text>
<text x="236.2" y="42.8">10</text>
<text x="236.9" y="45.3">8</text>
<text x="248.2" y="47.2">2.4NH ±0.1NH 260mA 0201</text>
<text x="253.2" y="44.7">R1318</text>
<text x="257" y="45.3">1</text>
<text x="279.7" y="46">RF_N41_SRS_MMPA_TX</text>
<text x="279.9" y="43.4">ANT_TRX_MHB_PAMID</text>
<text x="64.1" y="49.1">QM12114</text>
<text x="72.8" y="48.7" transform="rotate(-90 72.8 48.7)">9</text>
<text x="97.8" y="51.1">NC</text>
<text x="183.2" y="52.1">NC</text>
<text x="184.3" y="49.8">L1305</text>
<text x="195.7" y="49.5">L1306</text>
<text x="195.9" y="52.2">50V 0.5P</text>
<text x="214.2" y="49.1">14</text>
<text x="214.8" y="51.6">1</text>
<text x="216.5" y="49.8">VIO</text>
<text x="216.5" y="52.3">USID</text>
<text x="231.7" y="52.3">SDATA</text>
<text x="236.2" y="51.6">15</text>
<text x="243.4" y="53.4">50V 0.5P</text>
<text x="244.9" y="50.8">L1310</text>
<text x="257.6" y="52.1">L1311</text>
<text x="193.5" y="59.9">VRFIO18_EXT</text>
<text x="214.8" y="54.2">13</text>
<text x="216.5" y="54.8">NC</text>
<text x="232.5" y="54.8">SCLK</text>
<text x="236.2" y="54.2">16</text>
<text x="257.6" y="54.7">0.75P</text>
<text x="201.5" y="65.4">C1313</text>
<text x="223.2" y="60.6" transform="rotate(-90 223.2 60.6)">GND_5</text>
<text x="223.9" y="62.9" transform="rotate(-90 223.9 62.9)">17</text>
<text x="224.4" y="60.6" transform="rotate(-90 224.4 60.6)">GND_4</text>
<text x="225" y="62.9" transform="rotate(-90 225 62.9)">11</text>
<text x="225.7" y="60.6" transform="rotate(-90 225.7 60.6)">GND_3</text>
<text x="226.4" y="62.9" transform="rotate(-90 226.4 62.9)">9</text>
<text x="227" y="60.6" transform="rotate(-90 227 60.6)">GND_2</text>
<text x="227.6" y="62.9" transform="rotate(-90 227.6 62.9)">7</text>
<text x="228.3" y="60.6" transform="rotate(-90 228.3 60.6)">GND_1</text>
<text x="229" y="62.9" transform="rotate(-90 229 62.9)">5</text>
<text x="229.5" y="60.6" transform="rotate(-90 229.5 60.6)">GND_0</text>
<text x="230" y="61.8">QM11033A</text>
<text x="230.2" y="62.9" transform="rotate(-90 230.2 62.9)">3</text>
<text x="269.1" y="63.7">MIPI2_A_SDATA_RFIC</text>
<text x="193.9" y="66.5">C1316</text>
<text x="195.2" y="68.7">101</text>
<text x="202.8" y="68">102</text>
<text x="246.6" y="68.5">C1310</text>
<text x="248.1" y="71.2">NC</text>
<text x="251.7" y="68.5">C1311</text>
<text x="253.1" y="71.2">NC</text>
<text x="269.1" y="66.9">MIPI2_A_SCLK_RFIC</text>
<text x="212.6" y="100.2">VFE28_PMU</text>
<text x="240.4" y="100.5">BPI_D_BUS8</text>
<text x="208.4" y="107.2">C1327</text>
<text x="212.3" y="107.2">C1324</text>
<text x="227.6" y="102.8">C1326</text>
<text x="228.9" y="105.5">101</text>
<text x="208.5" y="109.9">106</text>
<text x="213.6" y="109.9">102</text>
<text x="226.3" y="113.4" transform="rotate(-90 226.3 113.4)">4</text>
<text x="227.6" y="113.4" transform="rotate(-90 227.6 113.4)">6</text>
<text x="231" y="113.2">U1302</text>
<text x="173.8" y="118.3">RF_N41_SRS_MMPA_TX</text>
<text x="205" y="117.6">C1312</text>
<text x="207.5" y="117.6">1</text>
<text x="221.7" y="118.3">RF1</text>
<text x="225.7" y="116.7" transform="rotate(-90 225.7 116.7)">VDD</text>
<text x="227" y="116.5" transform="rotate(-90 227 116.5)">VC1</text>
<text x="228" y="117">RF3</text>
<text x="228" y="119.5">RF2</text>
<text x="231.1" y="116.4">1</text>
<text x="231.1" y="118.9">3</text>
<text x="232.9" y="118.9">R1330</text>
<text x="235.5" y="118.9">1</text>
<text x="250.5" y="117">TRX_B1_3_7</text>
<text x="220.8" y="124.6">IC-RF1630-WLCSP</text>
<text x="225.7" y="121.4" transform="rotate(-90 225.7 121.4)">GND</text>
<text x="226.3" y="122.9" transform="rotate(-90 226.3 122.9)">2</text>
<text x="256.5" y="120.2">N41_SRS_SP2T</text>
<text x="223.4" y="129.1">R1331</text>
<text x="228.3" y="129" transform="rotate(-90 228.3 129)">NC</text>
<text x="97.8" y="150">R1326</text>
<text x="105.4" y="150">0R</text>
<text x="115.7" y="147.2">VRFIO18_EXT</text>
<text x="8.7" y="153.8">ANT5_NR_SAR</text>
<text x="31.2" y="153.2">L1308</text>
<text x="38.8" y="153.2">0R2</text>
<text x="44.5" y="153.2">R1325</text>
<text x="52.1" y="153.2">0R</text>
<text x="91.2" y="152.3">C1319</text>
<text x="92.5" y="154.9">101</text>
<text x="98.7" y="152.3">C1320</text>
<text x="98.8" y="154.9">105</text>
<text x="108.7" y="155.1">R1327</text>
<text x="224.7" y="152.9">VFE28_PMU</text>
<text x="44.1" y="157.4">C1318</text>
<text x="44.2" y="160">NC</text>
<text x="74.9" y="160.7">B4</text>
<text x="74.9" y="158.1">A3</text>
<text x="76.8" y="156.3">U1305</text>
<text x="77.1" y="158.9">CS0</text>
<text x="77.1" y="161.4">CS1</text>
<text x="84.9" y="158.9">VDD</text>
<text x="88.2" y="161.9">B1</text>
<text x="88.2" y="158.1">A2</text>
<text x="108.8" y="156.3">2.2K</text>
<text x="190.9" y="158.9">BPI_D_BUS4</text>
<text x="201.5" y="161">C1323</text>
<text x="210.7" y="159.5">U1303</text>
<text x="230.8" y="161.3">102</text>
<text x="231.6" y="158.9">C1325</text>
<text x="74.9" y="163.2">B3</text>
<text x="74.9" y="167">A4</text>
<text x="77.1" y="167.8">GND</text>
<text x="77.1" y="164">CS2</text>
<text x="84.5" y="167.8">NIRQ</text>
<text x="85" y="162.7">SDA</text>
<text x="85.1" y="164.6">SCL</text>
<text x="88.2" y="167">B2</text>
<text x="88.2" y="163.8">A1</text>
<text x="133.3" y="164.6">SCL9</text>
<text x="133.3" y="167.8">SAR_INT</text>
<text x="133.6" y="162.4">SDA9</text>
<text x="177.1" y="165.9">RF_N41_TRX_PAM</text>
<text x="202.8" y="163.2">101</text>
<text x="209.4" y="162.1">9</text>
<text x="209.4" y="167.1">4</text>
<text x="210.9" y="167.8">RF1</text>
<text x="210.9" y="162.7">CTL</text>
<text x="220.8" y="162.7">VDD</text>
<text x="221.1" y="167.8">RF3</text>
<text x="224.1" y="167.1">2</text>
<text x="224.1" y="162.1">10</text>
<text x="252.1" y="167.8">N41_SRS_SP2T</text>
<text x="76.8" y="169.7">SX9324ICSTRT</text>
<text x="209.4" y="173.5">6</text>
<text x="214.2" y="169">QM11022</text>
<text x="224.1" y="173.5">8</text>
<text x="210.9" y="174.1">RF2</text>
<text x="216.2" y="178.5" transform="rotate(-90 216.2 178.5)">GND_1</text>
<text x="217.5" y="178.5" transform="rotate(-90 217.5 178.5)">GND_2</text>
<text x="218.7" y="178.5" transform="rotate(-90 218.7 178.5)">GND_3</text>
<text x="220" y="178.5" transform="rotate(-90 220 178.5)">GND_4</text>
<text x="221.1" y="174.1">RF4</text>
<text x="252" y="174.1">RF_N41_PRX</text>
<text x="215.6" y="180" transform="rotate(-90 215.6 180)">1</text>
<text x="216.8" y="180" transform="rotate(-90 216.8 180)">3</text>
<text x="218.1" y="180" transform="rotate(-90 218.1 180)">5</text>
<text x="219.4" y="180" transform="rotate(-90 219.4 180)">7</text>
<text x="239.3" y="196.3">Drawn By</text>
<text x="250.1" y="193.8">Sign</text>
<text x="260.8" y="193.8">Date</text>
<text x="267.8" y="196.3">Draw No:</text>
<text x="267.8" y="193.8">Type:</text>
<text x="274.2" y="196.4">Schematic</text>
<text x="239.3" y="198.8">Checked By</text>
<text x="239.3" y="201.4">Standard By</text>
<text x="239.3" y="203.9">Approved By</text>
<text x="267.7" y="198.3">Sheet</text>
<text x="275.7" y="198.3">of</text>
<text x="279" y="199.2">47</text>
<text x="282.4" y="198.8">Ver:</text>
</g>
<g font-size="1">
<text x="173.8" y="20.6">RF_N41_SRS</text>
<text x="185.7" y="20.6">2</text>
<text x="33.5" y="28.8">RF_LB_DRX_MHB_MIMO_PRX_N41_SRS</text>
<text x="58.3" y="25">VRFIO18_EXT</text>
<text x="58.9" y="29.1" transform="rotate(-90 58.9 29.1)">1</text>
<text x="195.2" y="27.4" transform="rotate(-90 195.2 27.4)">2</text>
<text x="44.9" y="31.4">2</text>
<text x="58.9" y="30.8" transform="rotate(-90 58.9 30.8)">2</text>
<text x="106.6" y="35.2">RF_n41_DRX</text>
<text x="169.5" y="32.6">ANT_MHB_N41_TRX</text>
<text x="190.8" y="33.3">2</text>
<text x="37" y="41.5">MIPI5_A_SDATA_RFIC</text>
<text x="41.7" y="38.2" transform="rotate(-90 41.7 38.2)">2</text>
<text x="104" y="39">RF_B1_MIMO_DRX</text>
<text x="182.5" y="40.8" transform="rotate(-90 182.5 40.8)">2</text>
<text x="262.4" y="40.3">ANT_MHB_DRX_LFEM</text>
<text x="37.3" y="42.8">MIPI5_A_SCLK_RFIC</text>
<text x="51.4" y="47.3" transform="rotate(-90 51.4 47.3)">2</text>
<text x="51.4" y="45.6" transform="rotate(-90 51.4 45.6)">1</text>
<text x="56.4" y="47.3" transform="rotate(-90 56.4 47.3)">2</text>
<text x="56.4" y="45.6" transform="rotate(-90 56.4 45.6)">1</text>
<text x="106.5" y="42.8">RF_N41_SRS</text>
<text x="172" y="45.3">ANT_MHB_DRX</text>
<text x="190.8" y="45.3">2</text>
<text x="251.7" y="45.3">2</text>
<text x="263.3" y="42.2">ANT_TRX_MHB_PAMID</text>
<text x="263.3" y="45.3">RF_N41_SRS_MMPA_TX</text>
<text x="96.9" y="50.9" transform="rotate(-90 96.9 50.9)">2</text>
<text x="183.8" y="52.2" transform="rotate(-90 183.8 52.2)">2</text>
<text x="196.3" y="51.7" transform="rotate(-90 196.3 51.7)">2</text>
<text x="196.3" y="50" transform="rotate(-90 196.3 50)">1</text>
<text x="248" y="53" transform="rotate(-90 248 53)">2</text>
<text x="248" y="51.3" transform="rotate(-90 248 51.3)">1</text>
<text x="260.7" y="52.5" transform="rotate(-90 260.7 52.5)">1</text>
<text x="260.7" y="54.3" transform="rotate(-90 260.7 54.3)">2</text>
<text x="194.4" y="62.1">VRFIO18_EXT</text>
<text x="204.9" y="65.9" transform="rotate(-90 204.9 65.9)">1</text>
<text x="255.9" y="63.1">MIPI2_A_SDATA_RFIC</text>
<text x="197.3" y="68.2" transform="rotate(-90 197.3 68.2)">2</text>
<text x="197.3" y="66.5" transform="rotate(-90 197.3 66.5)">1</text>
<text x="204.9" y="67.6" transform="rotate(-90 204.9 67.6)">2</text>
<text x="249.9" y="70.8" transform="rotate(-90 249.9 70.8)">2</text>
<text x="249.9" y="69" transform="rotate(-90 249.9 69)">1</text>
<text x="255" y="70.8" transform="rotate(-90 255 70.8)">2</text>
<text x="255" y="69" transform="rotate(-90 255 69)">1</text>
<text x="255.6" y="66.3">MIPI2_A_SCLK_RFIC</text>
<text x="223.5" y="76.4">Connect to Vio</text>
<text x="233.8" y="76.4">1011</text>
<text x="223.2" y="80.9">Connect to GND</text>
<text x="233.8" y="81.5">1010</text>
<text x="209" y="107.7" transform="rotate(-90 209 107.7)">1</text>
<text x="213.1" y="104">VFE28_PMU</text>
<text x="215.6" y="107.7" transform="rotate(-90 215.6 107.7)">1</text>
<text x="223.7" y="106.2">BPI_D_BUS8</text>
<text x="230.9" y="105" transform="rotate(-90 230.9 105)">2</text>
<text x="230.9" y="103.3" transform="rotate(-90 230.9 103.3)">1</text>
<text x="209" y="109.5" transform="rotate(-90 209 109.5)">2</text>
<text x="215.6" y="109.5" transform="rotate(-90 215.6 109.5)">2</text>
<text x="192.6" y="117.6">RF_N41_SRS_MMPA_TX</text>
<text x="213" y="117.6">21NH ±0.2NH 5</text>
<text x="239.1" y="115.7">TRX_B1_3_7</text>
<text x="240.9" y="118.9">21NH ±0.2NH</text>
<text x="243.4" y="118.9">N41_SRS_SP2T</text>
<text x="223.2" y="130.1">2</text>
<text x="230" y="131.2">1</text>
<text x="106.3" y="149.8">2</text>
<text x="111.2" y="150">VRFIO18_EXT</text>
<text x="21" y="152.5">ANT5_NR_SAR</text>
<text x="33" y="154.1">1</text>
<text x="46.3" y="154.1">1</text>
<text x="53" y="153">2</text>
<text x="94.5" y="154.5" transform="rotate(-90 94.5 154.5)">2</text>
<text x="94.5" y="152.8" transform="rotate(-90 94.5 152.8)">1</text>
<text x="99.3" y="154.5" transform="rotate(-90 99.3 154.5)">2</text>
<text x="99.3" y="152.8" transform="rotate(-90 99.3 152.8)">1</text>
<text x="99.6" y="150.9">1</text>
<text x="107.9" y="151.9" transform="rotate(-90 107.9 151.9)">1</text>
<text x="44.7" y="159.6" transform="rotate(-90 44.7 159.6)">2</text>
<text x="44.7" y="157.9" transform="rotate(-90 44.7 157.9)">1</text>
<text x="109.1" y="158.7" transform="rotate(-90 109.1 158.7)">2</text>
<text x="202.1" y="158.2">BPI_D_BUS4</text>
<text x="204.9" y="161" transform="rotate(-90 204.9 161)">1</text>
<text x="228.3" y="156.3">VFE28_PMU</text>
<text x="231.2" y="160.9" transform="rotate(-90 231.2 160.9)">2</text>
<text x="231.2" y="159.1" transform="rotate(-90 231.2 159.1)">1</text>
<text x="125" y="167.1">SAR_INT</text>
<text x="125.7" y="162.1">SDA9</text>
<text x="125.8" y="164">SCL9</text>
<text x="195.2" y="167.1">RF_N41_TRX_PAM</text>
<text x="204.9" y="162.8" transform="rotate(-90 204.9 162.8)">2</text>
<text x="241.5" y="166.5">N41_SRS_SP2T</text>
<text x="242.1" y="173.5">RF_N41_PRX</text>
<text x="216" y="182.4">GND</text>
</g>
<g font-size=".9">
<text x="183.5" y="23.7">匹配靠近开关放置</text>
<text x="185.4" y="41.5">匹配靠近开关放置</text>
<text x="86.3" y="47.2">靠近U1301摆放</text>
</g>
</svg>
